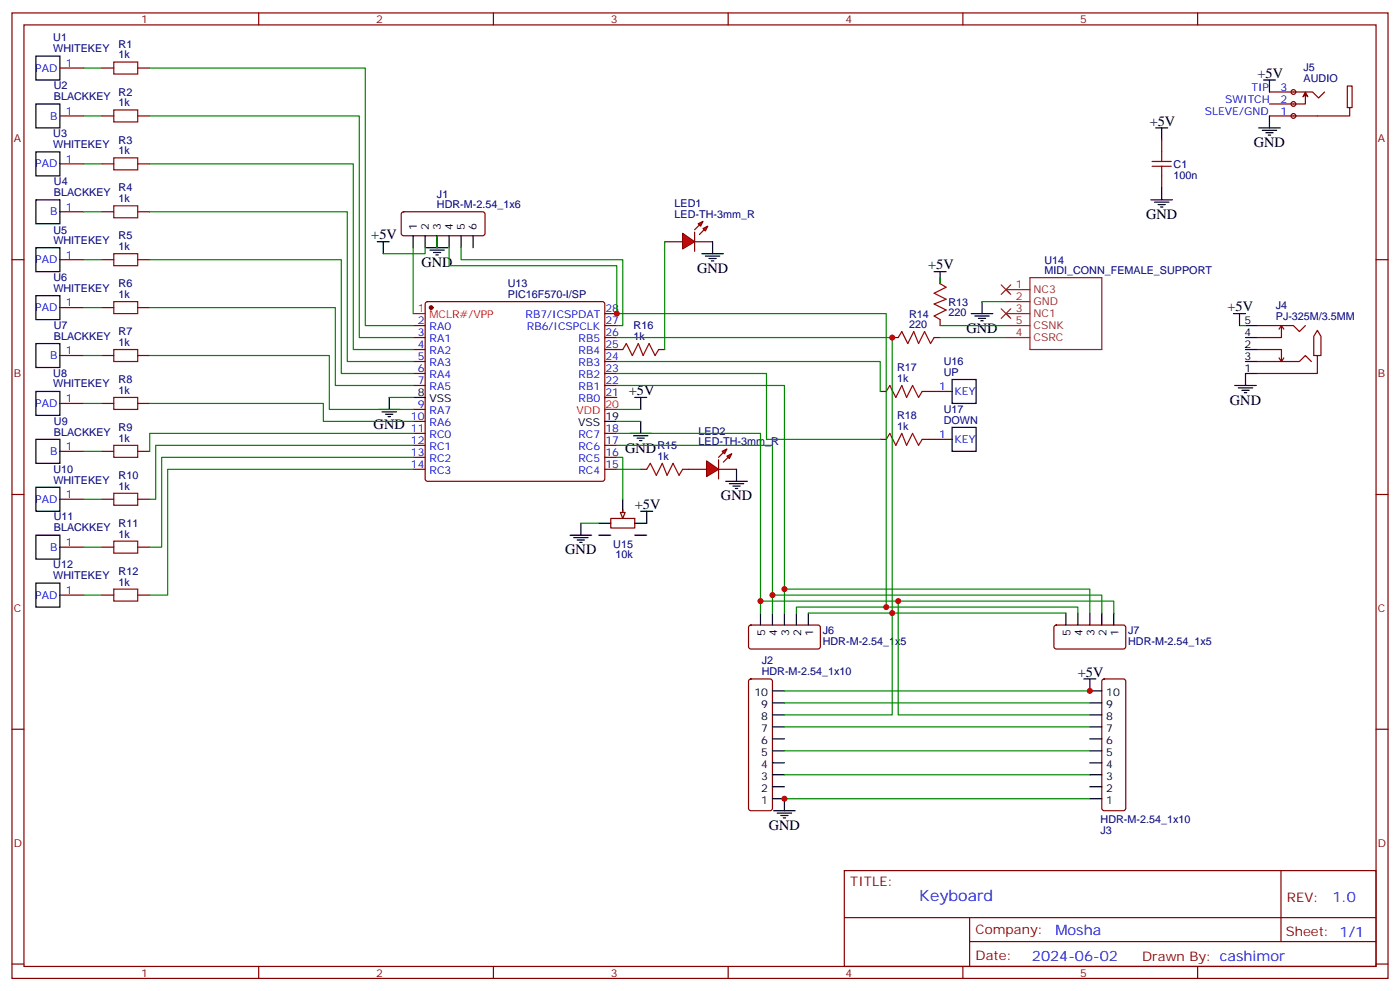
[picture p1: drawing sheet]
<svg xmlns="http://www.w3.org/2000/svg" width="412mm" height="292mm" viewBox="0 0 412 292" stroke-linecap="round" stroke-linejoin="round" font-family="sans-serif">
<g fill="none" stroke="#870000" stroke-width=".35">
<path d="M3.5 3.8h405.4v284.3h-405.4zM7.1 7.3h398.2v277.3h-398.2zM76.2 3.8v3.5M145.3 3.8v3.5M214.5 3.8v3.5M283.6 3.8v3.5M352.8 3.8v3.5M17.6 20h7.1M17.6 34.1h7.1M17.6 48.3h7.1M3.5 76.5h3.6M17.6 76.5h7.1"/>
<path d="M17.6 62.4h7.1M118.4 62.6l.5-.2h23.5l.5 .7-.1 5.9-.6 .4h-23.6l-.4-.7v-5.6zM405.3 76.5h3.6M17.6 90.6h7.1M121.7 95.9h3.5M121.7 99.4h3.5M125.5 89l.4-.2h51.5l.5 .2 .3 .5v51.5l-.3 .5-.5 .2h-51.5l-.5-.2-.2-.5v-51.5zM178.2 95.9h3.5M178.2 99.4h3.5M178.2 92.4h3.5M17.6 104.7h7.1M17.6 118.8h7.1"/>
<path d="M121.7 102.9h3.5M121.7 106.5h3.5M121.7 110h3.5M121.7 113.5h3.5M178.2 102.9h3.5M178.2 106.5h3.5M178.2 110h3.5M178.2 113.5h3.5M178.2 117.1h3.5M17.6 132.9h7.1M121.7 120.6h3.5M121.7 124.1h3.5"/>
<path d="M121.7 127.6h3.5M121.7 131.2h3.5M121.7 134.7h3.5M121.7 138.2h3.5M178.2 127.6h3.5M178.2 131.2h3.5M178.2 134.7h3.5M178.2 138.2h3.5M3.5 145.6h3.6M17.6 147h7.1M405.3 145.6h3.6M17.6 161.1h7.1"/>
<path d="M17.6 175.3h7.1M3.5 214.8h3.6M405.3 214.8h3.6M248.7 256.4h156.6v28.2h-156.6zM377.3 256.4v20.9M248.7 270.2h156.5M285.6 277.3h119.6M285.6 270.2v14.2M3.5 283.9h3.6M76.2 284.6v3.5M145.3 284.6v3.5M214.5 284.6v3.5"/>
<path d="M283.6 284.6v3.5M352.8 284.6v3.5M405.3 283.9h3.6"/>
</g>
<g fill="none" stroke="#000" stroke-width=".35">
<path d="M10.6 16.5h7v7.1h-7zM10.6 30.6h7v7.1h-7zM10.6 44.7h7v7.1h-7zM10.6 58.8h7v7.1h-7zM10.6 73h7v7h-7zM111.1 71.2h3.6M112.9 71.2v3.5M121.7 69.4v3.6M125.2 69.4v3.6M125.6 73h6.3M126.6 73.7h4.3M127.7 74.4h2.1"/>
<path d="M128.4 75.1h.7M128.8 69.4v3.6M132.3 69.4v3.6M135.8 69.4v3.6M139.3 69.4v3.6M10.6 87.1h7v7h-7zM10.6 101.2h7v7h-7zM10.6 115.3h7v7h-7zM121.7 117.1h3.5M10.6 129.4h7v7.1h-7zM178.2 124.1h3.5M10.6 143.5h7v7.1h-7z"/>
<path d="M10.6 157.6h7v7.1h-7zM10.6 171.7h7v7.1h-7z"/>
</g>
<circle cx="127" cy="90.6" r=".53" fill="#870000" stroke="#870000" stroke-width=".35"/>
<path d="M121.7 92.4h3.5M178.2 120.6h3.5" fill="none" stroke="#f00" stroke-width=".35"/>
<path d="M121.7 73v19.4M125.2 73v1.7h-12.3M128.8 69.4v3.6M135.8 73v3.5h47.6v19.4h-1.7" fill="none" stroke="#008700" stroke-width=".35"/>
<g fill="#f0f0f0" stroke="#870000" stroke-width=".35">
<circle cx="381" cy="34.1" r=".71"/>
<circle cx="381" cy="30.6" r=".71"/>
<circle cx="381" cy="27.1" r=".71"/>
</g>
<g fill="none" stroke="#870000" stroke-width=".35">
<path d="M30 34.1h3.5M30 20h3.5M40.6 34.1h3.5M40.6 20h3.5M373.9 27.1h12.7l1.8 1.8 1.8-1.8M384.5 27.8l-.7 .7 .7-1.4 .7 1.4-.7-.7v2.8h-10.6M397.6 31.7h-.7v-6.4h1.4v6.4h-.7v2.4h-23.7M30 48.3h3.5M40.6 48.3h3.5M342.2 41.2v3.5M342.2 51.8v3.5M30 62.4h3.5"/>
<path d="M30 76.5h3.5M40.6 62.4h3.5M40.6 76.5h3.5M30 90.6h3.5M40.6 90.6h3.5M262.8 99.4h1.8M275.2 99.4h1.7M276.9 81.8v1.7M276.9 94.1v1.8M30 104.7h3.5M30 118.8h3.5M40.6 104.7h3.5"/>
<path d="M40.6 118.8h3.5M181.7 102.9h1.7M194 102.9h1.8M30 132.9h3.5M40.6 132.9h3.5M188.7 138.2h1.8M201.1 138.2h1.7M30 147h3.5M40.6 147h3.5M30 161.1h3.5M30 175.3h3.5M40.6 161.1h3.5"/>
<path d="M40.6 175.3h3.5"/>
</g>
<g fill="none" stroke="#000" stroke-width=".35">
<path d="M340.4 37.7h3.6M342.2 37.7v3.5M370.8 37.7h6.3M371.8 38.4h4.3M372.2 23.6h3.5M372.9 39.1h2.1M373.6 39.8h.7M373.9 23.6v3.5M373.9 34.1v3.6M339 58.8h6.4M340.1 59.5h4.2M342.2 55.3v3.5"/>
<path d="M341.1 60.3h2.2M341.8 61h.7M275.2 80h3.5M276.9 80v3.5M286.1 92.4h6.4M287.2 93.1h4.2M288.2 93.8h2.1M288.9 94.5h.7M289.3 88.8v3.6M114.7 117.1v3.5M187 117.1h3.5M188.7 117.1v3.5"/>
<path d="M111.5 120.6h6.3M112.5 121.3h4.3M113.6 122h2.1M114.3 122.7h.7M185.6 127.6h6.3M186.6 128.3h4.3M187.7 129h2.1M188.4 129.8h.7M188.7 124.1v3.5"/>
</g>
<g fill="none" stroke="#a10000" stroke-width=".35">
<path d="M33.5 18.3h7.1v3.5h-7.1zM33.5 32.4h7.1v3.5h-7.1zM33.5 46.5h7.1v3.5h-7.1zM339.4 49h5.6M339.4 47.6h5.6M342.2 44.7v2.9M342.2 49v2.8M33.5 60.6h7.1v3.5h-7.1zM33.5 74.7h7.1v3.5h-7.1zM33.5 88.8h7.1v3.6h-7.1zM264.6 99.4l1-1.8 1.8 3.6 1.8-3.6 1.4 3.6 1.7-3.6 1.8 3.6 1.1-1.8M276.9 83.5l1.8 1.1-3.5 1.8 3.5 1.7-3.5 1.4 3.5 1.8-3.5 1.8 1.7 1"/>
<path d="M33.5 102.9h7.1v3.6h-7.1zM33.5 117.1h7.1v3.5h-7.1zM183.4 102.9l1.1-1.7 1.8 3.5 1.7-3.5 1.4 3.5 1.8-3.5 1.8 3.5 1-1.8M33.5 131.2h7.1v3.5h-7.1zM190.5 138.2l1.1-1.7 1.7 3.5 1.8-3.5 1.4 3.5 1.8-3.5 1.7 3.5 1.1-1.8M33.5 145.3h7.1v3.5h-7.1zM33.5 159.4h7.1v3.5h-7.1zM33.5 173.5h7.1v3.5h-7.1z"/>
</g>
<g fill="none" stroke="#008700" stroke-width=".35">
<path d="M24.7 20h5.3M24.7 34.1h5.3M44.1 20h63.5v75.9h14.1M44.1 34.1h61.7v65.3h15.9M24.7 48.3h5.3M44.1 48.3h60v54.6h17.6M24.7 62.4h5.3M24.7 76.5h5.3M44.1 62.4h58.2v44.1h19.4M44.1 76.5h56.4v33.5h21.2M24.7 90.6h5.3M44.1 90.6h54.7v22.9h22.9"/>
<path d="M276.9 95.9h19.4M276.9 99.4h19.4M289.3 88.8h7M24.7 104.7h5.3M24.7 118.8h5.3M44.1 104.7h52.9v15.9h24.7M44.1 118.8h51.1v5.3h26.5M114.7 117.1h7M24.7 132.9h5.3M121.7 127.6h-77.6v5.3M121.7 131.2h-75.8v15.8h-1.8M121.7 134.7h-74.1v26.4h-3.5"/>
<path d="M121.7 138.2h-72.3v37.1h-5.3M181.7 120.6h7M181.7 124.1h7M24.7 147h5.3M24.7 161.1h5.3M24.7 175.3h5.3"/>
</g>
<path d="M294.9 83.9l2.8 2.8M294.9 90.9l2.8 2.9M296.3 85.3h7.1M296.3 88.8h7.1M296.3 92.4h7.1M296.3 95.9h7.1M296.3 99.4h7.1M297.7 83.9l-2.8 2.8M297.7 90.9l-2.8 2.9M303.4 81.8h21.2v21.1h-21.2z" fill="none" stroke="#8c2424" stroke-width=".35"/>
<g fill="#f00" stroke="#870000" stroke-width=".35">
<path d="M201.1 68.7l3.5 2.5-3.5 2.1z"/>
<path d="M204.6 68.4v5.6z"/>
</g>
<g fill="#870000" stroke="#870000" stroke-width=".35">
<path d="M204.6 67.7l1.4-1.4z"/>
<path d="M207.4 67.7l-1.4 1.4z"/>
</g>
<g fill="#f00" stroke="#870000" stroke-width=".35">
<path d="M205.7 65.9l1.4-.7-.7 1.4z"/>
<path d="M207.1 67.3l1.4-.7-.7 1.4z"/>
</g>
<path d="M195.8 71.2h5.3M204.6 71.2h5.3" fill="none" stroke="#870000" stroke-width=".35"/>
<g fill="#f00" stroke="#870000" stroke-width=".35">
<path d="M208.1 135.7l3.6 2.5-3.6 2.1z"/>
<path d="M211.7 135.4v5.6z"/>
</g>
<g fill="#870000" stroke="#870000" stroke-width=".35">
<path d="M211.7 134.7l1.4-1.4z"/>
<path d="M213.1 136.1l1.4-1.4z"/>
</g>
<g fill="#f00" stroke="#870000" stroke-width=".35">
<path d="M212.7 132.9l1.4-.7-.7 1.4z"/>
<path d="M214.1 134.3l1.4-.7-.7 1.4z"/>
</g>
<path d="M202.8 138.2h5.3M211.7 138.2h5.3M179.9 152.7h7.1v2.8h-7.1zM183.4 150.2v1.8" fill="none" stroke="#870000" stroke-width=".35"/>
<path d="M195.8 71.2v31.7M181.7 138.2h7" fill="none" stroke="#008700" stroke-width=".35"/>
<g fill="none" stroke="#000" stroke-width=".35">
<path d="M206.7 74.7h6.4M207.8 75.4h4.2M208.8 76.1h2.2M209.5 76.8h.8M209.9 71.2v3.5M217 138.2v3.5M176.4 154.1h3.5M183.4 147v3.6M187 154.1h3.5M213.8 141.7h6.3M214.8 142.5h4.3M215.9 143.2h2.1"/>
<path d="M216.6 143.9h.7"/>
</g>
<path d="M182.7 150.9h1.4l-.7 1.8z" fill="#f0f0f0" stroke="#870000" stroke-width=".35"/>
<g fill="none" stroke="#000" stroke-width=".35">
<path d="M363.4 92.4h3.5M365.1 92.4v3.5M366.9 99.4h3.5M366.9 95.9h3.5M280.5 111.8h7v7h-7zM363.7 113.5h6.4M364.8 114.2h4.2M365.8 114.9h2.1M366.5 115.6h.7M366.9 102.9h3.5M366.9 106.5h3.5M370.4 110h-3.5v3.5"/>
<path d="M280.5 125.9h7v7h-7zM167.9 157.6h6.4M169 158.3h4.2M170 159h2.2M170.7 159.7h.7M171.1 154.1v3.5M176.4 157.6h3.5M187 157.6h3.5M188.7 150.6h3.6M190.5 150.6v3.5M224 180.6v3.5M227.5 180.6v3.5"/>
<path d="M231.1 180.6v3.5M234.6 180.6v3.5M238.1 180.6v3.5M314 180.6v3.5M317.5 180.6v3.5M319.3 200h3.5M321 200v3.5h3.6M321 180.6v3.5M324.6 180.6v3.5M328.1 180.6v3.5M227.5 217.6h3.6M227.5 214.1h3.6"/>
<path d="M227.5 210.5h3.6M227.5 207h3.6M227.5 203.5h3.6M321 217.6h3.6M321 214.1h3.6M321 210.5h3.6M321 207h3.6M227.5 235.2h3.6v3.6M227.5 231.7h3.6M227.5 228.2h3.6M227.5 224.6h3.6M227.5 221.1h3.6"/>
<path d="M227.9 238.8h6.3M229 239.5h4.2M321 235.2h3.6M321 231.7h3.6M321 228.2h3.6M321 224.6h3.6M321 221.1h3.6M230 240.2h2.1M230.7 240.9h.7"/>
</g>
<g fill="none" stroke="#008700" stroke-width=".35">
<path d="M132.3 73v5.2h49.4v14.2h79.4v86.4h-26.5v1.8M181.7 99.4h81.1v81.2h-24.7M276.9 81.8v1.7M365.1 95.9h1.8M181.7 106.5h77.6v8.8M181.7 110h44.1v19.4h33.5M181.7 113.5h49.4v67.1M181.7 134.7h1.7v12.3M181.7 127.6h42.3v53M181.7 131.2h45.8v49.4M171.1 154.1h5.3M224 177h104.1v3.6"/>
<path d="M227.5 175.3h97.1v5.3M231.1 173.5h89.9v7.1M261.1 178.8h56.4v1.8M264.6 177v33.5h56.4M314 180.6h-51.2v29.9h-31.7M231.1 207h89.9M231.1 203.5h89.9M231.1 214.1h89.9M231.1 235.2h89.9M231.1 221.1h89.9M231.1 228.2h89.9"/>
</g>
<path d="M261.1 115.3l1-1.8 1.8 3.6 1.7-3.6 1.5 3.6 1.7-3.6 1.8 3.6 1-1.8M261.1 129.4l1-1.8 1.8 3.6 1.7-3.6 1.5 3.6 1.7-3.6 1.8 3.6 1-1.8" fill="none" stroke="#a10000" stroke-width=".35"/>
<g fill="none" stroke="#870000" stroke-width=".35">
<path d="M370.4 95.9h10.6l1.8 1.7 1.7-1.7M377.5 95.9v3.5h-7.1M377.5 95.9l.7 1M377.5 95.9l-.7 1M259.3 115.3h1.8M271.6 115.3h8.9M370.4 106.5h12.4l1.7-1.8 1.8 1.8M370.4 102.9h7.1v3.6M376.8 105.4l.7 1.1M378.2 105.4l-.7 1.1M388.1 104.7h-1.1v-5.6l1.1-1.8 1 1.8v5.6h-1v5.3h-17.7M259.3 129.4h1.8"/>
<path d="M271.6 129.4h8.9M220.7 184.3l.5-.2h20l.5 .7-.1 5.9-.7 .4h-20l-.4-.7v-5.6zM310.7 184.3l.4-.2h20.1l.4 .7-.1 5.9-.6 .4h-20l-.5-.7v-5.6zM220.7 200.2l.5-.2h5.6l.5 .2 .2 .5v37.4l-.2 .5-.5 .2h-5.6l-.5-.3-.2-.4v-37.4zM324.8 200.2l.5-.2h5.6l.5 .2 .2 .5v37.4l-.2 .5-.5 .2h-5.6l-.5-.3-.2-.4v-37.4z"/>
</g>
<g fill="#c00">
<circle cx="231.1" cy="235.2" r=".88"/>
<circle cx="321" cy="203.5" r=".88"/>
<circle cx="262.8" cy="99.4" r=".88"/>
<circle cx="181.7" cy="92.4" r=".88"/>
<circle cx="262.8" cy="180.6" r=".88"/>
<circle cx="261.1" cy="178.8" r=".88"/>
<circle cx="224" cy="177" r=".88"/>
<circle cx="264.6" cy="177" r=".88"/>
<circle cx="227.5" cy="175.3" r=".88"/>
<circle cx="231.1" cy="173.5" r=".88"/>
</g>
<text font-size="4.6" fill="#00f" x="270.8" y="265.4">Keyboard</text>
<g font-size="4.2">
<text x="370.4" y="22.9">+5V</text>
<text x="338.7" y="37">+5V</text>
<text x="369.4" y="43.3">GND</text>
<text x="337.6" y="64.5">GND</text>
<text x="109.4" y="70.5">+5V</text>
<text x="124.2" y="78.6">GND</text>
<text x="205.3" y="80.4">GND</text>
<text x="273.4" y="79.3">+5V</text>
<text x="361.6" y="91.7">+5V</text>
<text x="284.7" y="98">GND</text>
<text x="185.2" y="116.3">+5V</text>
<text x="362.3" y="119.2">GND</text>
<text x="110.1" y="126.2">GND</text>
<text x="184.1" y="133.3">GND</text>
<text x="187" y="149.9">+5V</text>
<text x="212.4" y="147.4">GND</text>
<text x="166.5" y="163.3">GND</text>
<text x="317.5" y="199.2">+5V</text>
<text x="226.5" y="244.4">GND</text>
</g>
<g font-size="4.2" fill="#00f">
<text x="392.5" y="265.7">1.0</text>
<text x="310.9" y="275.2">Mosha</text>
<text x="304" y="283">2024-06-02</text>
</g>
<g font-size="3.9" fill="#800">
<text x="250.5" y="261">TITLE:</text>
<text x="379.1" y="265.7">REV:</text>
<text x="287.4" y="275.2">Company:</text>
<text x="378.7" y="275.8">Sheet: 1/1</text>
<text x="287.4" y="282.9">Date:</text>
<text x="336.4" y="282.9">Drawn By: cashimor</text>
</g>
<g font-size="3.2" fill="#800">
<text x="41.6" y="6.8">1</text>
<text x="110.8" y="6.8">2</text>
<text x="179.9" y="6.8">3</text>
<text x="249.1" y="6.8">4</text>
<text x="318.2" y="6.8">5</text>
<text x="4.1" y="41.9">A</text>
<text x="405.9" y="41.9">A</text>
<text x="4.1" y="111.1">B</text>
<text x="405.9" y="111.1">B</text>
<text x="4.1" y="180.2">C</text>
<text x="405.9" y="180.2">C</text>
<text x="4.1" y="249.3">D</text>
<text x="405.9" y="249.3">D</text>
<text x="41.6" y="287.6">1</text>
<text x="110.8" y="287.6">2</text>
<text x="179.9" y="287.6">3</text>
<text x="249.1" y="287.6">4</text>
<text x="318.2" y="287.6">5</text>
</g>
<g font-size="3.2" fill="#000080">
<text x="15.7" y="15.3">WHITEKEY</text>
<text x="15.7" y="12.2">U1</text>
<text x="34.9" y="17.2">1k</text>
<text x="34.9" y="14">R1</text>
<text x="384" y="21.1">J5</text>
<text x="15.9" y="29.4">BLACKKEY</text>
<text x="15.9" y="26.3">U2</text>
<text x="34.9" y="28.2">R2</text>
<text x="384" y="24.3">AUDIO</text>
<text x="34.9" y="31.3">1k</text>
<text x="15.7" y="40.4">U3</text>
<text x="15.7" y="43.6">WHITEKEY</text>
<text x="34.9" y="45.4">1k</text>
<text x="34.9" y="42.3">R3</text>
<text x="345.7" y="52.6">100n</text>
<text x="345.7" y="49.4">C1</text>
<text x="15.9" y="57.7">BLACKKEY</text>
<text x="15.9" y="54.5">U4</text>
<text x="34.9" y="59.5">1k</text>
<text x="34.9" y="56.4">R4</text>
<text x="128.7" y="58.3">J1</text>
<text x="128.7" y="61.3">HDR-M-2.54_1x6</text>
<text x="198.7" y="64.1">LED-TH-3mm_R</text>
<text x="198.7" y="60.9">LED1</text>
<text x="15.7" y="71.8">WHITEKEY</text>
<text x="15.7" y="68.8">U5</text>
<text x="34.9" y="70.5">R5</text>
<text x="34.9" y="73.7">1k</text>
<text x="307.6" y="77.6">U14</text>
<text x="15.7" y="82.9">U6</text>
<text x="307.6" y="80.7">MIDI_CONN_FEMALE_SUPPORT</text>
<text x="15.7" y="86">WHITEKEY</text>
<text x="34.9" y="87.8">1k</text>
<text x="34.9" y="84.6">R6</text>
<text x="149.6" y="87.7">PIC16F570-I/SP</text>
<text x="149.6" y="84.6">U13</text>
<text x="279.4" y="90">R13</text>
<text x="267.8" y="93.5">R14</text>
<text x="279.4" y="93.2">220</text>
<text x="375.8" y="94.1">PJ-325M/3.5MM</text>
<text x="375.8" y="90.9">J4</text>
<text x="15.9" y="100">BLACKKEY</text>
<text x="15.9" y="96.8">U7</text>
<text x="34.9" y="101.9">1k</text>
<text x="34.9" y="98.7">R7</text>
<text x="186.6" y="100.1">1k</text>
<text x="186.6" y="96.9">R16</text>
<text x="267.8" y="96.6">220</text>
<text x="278" y="107.6">U16</text>
<text x="15.7" y="110.9">U8</text>
<text x="34.9" y="112.8">R8</text>
<text x="264.2" y="112.5">1k</text>
<text x="264.2" y="109.3">R17</text>
<text x="278" y="110.7">UP</text>
<text x="15.7" y="114.1">WHITEKEY</text>
<text x="34.9" y="116">1k</text>
<text x="15.9" y="125.1">U9</text>
<text x="264.2" y="123.4">R18</text>
<text x="278" y="124.8">DOWN</text>
<text x="278" y="121.7">U17</text>
<text x="15.9" y="128.3">BLACKKEY</text>
<text x="34.9" y="130.1">1k</text>
<text x="34.9" y="126.9">R9</text>
<text x="205.8" y="131.2">LED-TH-3mm_R</text>
<text x="205.8" y="128">LED2</text>
<text x="264.2" y="126.6">1k</text>
<text x="193.7" y="135.4">1k</text>
<text x="193.7" y="132.2">R15</text>
<text x="15.7" y="142.4">WHITEKEY</text>
<text x="15.7" y="139.3">U10</text>
<text x="34.9" y="141">R10</text>
<text x="34.9" y="144.2">1k</text>
<text x="15.9" y="153.3">U11</text>
<text x="34.9" y="155.2">R11</text>
<text x="15.9" y="156.4">BLACKKEY</text>
<text x="34.9" y="158.3">1k</text>
<text x="180.6" y="161.3">U15</text>
<text x="15.7" y="167.4">U12</text>
<text x="181.3" y="164.4">10k</text>
<text x="15.7" y="170.6">WHITEKEY</text>
<text x="34.9" y="172.4">1k</text>
<text x="34.9" y="169.3">R12</text>
<text x="242.4" y="189.8">HDR-M-2.54_1x5</text>
<text x="242.4" y="186.7">J6</text>
<text x="332.3" y="189.8">HDR-M-2.54_1x5</text>
<text x="332.3" y="186.7">J7</text>
<text x="224.4" y="195.7">J2</text>
<text x="224.4" y="198.9">HDR-M-2.54_1x10</text>
<text x="324.2" y="242.3">HDR-M-2.54_1x10</text>
<text x="324.2" y="245.5">J3</text>
</g>
<g font-size="3.2" fill="#00f">
<text x="10.4" y="21.1">PAD</text>
<text x="19.4" y="19.7">1</text>
<text x="368.7" y="26.7">TIP</text>
<text x="377.2" y="26.7">3</text>
<text x="14.8" y="35.2">B</text>
<text x="19.4" y="33.8">1</text>
<text x="354.9" y="33.8">SLEVE/GND</text>
<text x="360.9" y="30.3">SWITCH</text>
<text x="377.2" y="33.8">1</text>
<text x="377.2" y="30.3">2</text>
<text x="19.4" y="47.9">1</text>
<text x="10.4" y="49.3">PAD</text>
<text x="14.8" y="63.4">B</text>
<text x="19.4" y="62">1</text>
<text x="10.4" y="77.5">PAD</text>
<text x="19.4" y="76.1">1</text>
<text x="10.4" y="91.7">PAD</text>
<text x="19.4" y="90.2">1</text>
<text x="123" y="95.5">2</text>
<text x="154.8" y="93.8">RB7/ICSPDAT</text>
<text x="178.3" y="95.5">27</text>
<text x="178.3" y="92">28</text>
<text x="123" y="99.1">3</text>
<text x="126.5" y="97.3">RA0</text>
<text x="126.5" y="100.8">RA1</text>
<text x="155.2" y="97.3">RB6/ICSPCLK</text>
<text x="170.5" y="100.8">RB5</text>
<text x="178.3" y="99.1">26</text>
<text x="14.8" y="105.8">B</text>
<text x="19.4" y="104.4">1</text>
<text x="123" y="102.6">4</text>
<text x="123" y="106.1">5</text>
<text x="126.5" y="104.4">RA2</text>
<text x="126.5" y="107.9">RA3</text>
<text x="170.5" y="107.9">RB3</text>
<text x="170.5" y="104.4">RB4</text>
<text x="178.3" y="106.1">24</text>
<text x="178.3" y="102.6">25</text>
<text x="123" y="109.6">6</text>
<text x="123" y="113.2">7</text>
<text x="126.5" y="111.4">RA4</text>
<text x="170.5" y="111.4">RB2</text>
<text x="178.3" y="113.2">22</text>
<text x="178.3" y="109.6">23</text>
<text x="10.4" y="119.9">PAD</text>
<text x="19.4" y="118.5">1</text>
<text x="126.5" y="114.9">RA5</text>
<text x="170.5" y="118.5">RB0</text>
<text x="170.5" y="114.9">RB1</text>
<text x="178.3" y="116.7">21</text>
<text x="276.7" y="114.9">1</text>
<text x="281.2" y="116.3">KEY</text>
<text x="121" y="123.8">10</text>
<text x="123" y="120.2">9</text>
<text x="126.5" y="122">RA7</text>
<text x="126.5" y="125.5">RA6</text>
<text x="121" y="127.3">11</text>
<text x="121" y="130.8">12</text>
<text x="126.5" y="129">RC0</text>
<text x="170.4" y="129">RC7</text>
<text x="178.3" y="130.8">17</text>
<text x="178.3" y="127.3">18</text>
<text x="276.7" y="129">1</text>
<text x="281.2" y="130.5">KEY</text>
<text x="14.8" y="134">B</text>
<text x="19.4" y="132.6">1</text>
<text x="121" y="134.3">13</text>
<text x="121" y="137.9">14</text>
<text x="126.5" y="132.6">RC1</text>
<text x="126.5" y="136.1">RC2</text>
<text x="170.4" y="136.1">RC5</text>
<text x="170.4" y="132.6">RC6</text>
<text x="178.3" y="137.9">15</text>
<text x="178.3" y="134.3">16</text>
<text x="126.5" y="139.6">RC3</text>
<text x="170.4" y="139.6">RC4</text>
<text x="10.4" y="148.1">PAD</text>
<text x="19.4" y="146.7">1</text>
<text x="19.4" y="160.8">1</text>
<text x="14.8" y="162.2">B</text>
<text x="10.4" y="176.3">PAD</text>
<text x="19.4" y="174.9">1</text>
</g>
<g font-size="3.2">
<text x="122.8" y="67.7" transform="rotate(-90 122.8 67.7)">1</text>
<text x="126.3" y="67.7" transform="rotate(-90 126.3 67.7)">2</text>
<text x="129.8" y="67.7" transform="rotate(-90 129.8 67.7)">3</text>
<text x="133.3" y="67.7" transform="rotate(-90 133.3 67.7)">4</text>
<text x="136.9" y="67.7" transform="rotate(-90 136.9 67.7)">5</text>
<text x="140.4" y="67.7" transform="rotate(-90 140.4 67.7)">6</text>
<text x="366.6" y="95.5">5</text>
<text x="366.6" y="99.1">4</text>
<text x="366.6" y="102.6">2</text>
<text x="366.6" y="106.1">3</text>
<text x="366.6" y="109.6">1</text>
<text x="123" y="116.7">8</text>
<text x="126.5" y="118.5">VSS</text>
<text x="170.3" y="125.5">VSS</text>
<text x="178.3" y="123.8">19</text>
<text x="225.4" y="187.4" transform="rotate(-90 225.4 187.4)">5</text>
<text x="229" y="187.4" transform="rotate(-90 229 187.4)">4</text>
<text x="232.5" y="187.4" transform="rotate(-90 232.5 187.4)">3</text>
<text x="236" y="187.4" transform="rotate(-90 236 187.4)">2</text>
<text x="239.5" y="187.4" transform="rotate(-90 239.5 187.4)">1</text>
<text x="315.4" y="187.4" transform="rotate(-90 315.4 187.4)">5</text>
<text x="318.9" y="187.4" transform="rotate(-90 318.9 187.4)">4</text>
<text x="322.4" y="187.4" transform="rotate(-90 322.4 187.4)">3</text>
<text x="326" y="187.4" transform="rotate(-90 326 187.4)">2</text>
<text x="329.5" y="187.4" transform="rotate(-90 329.5 187.4)">1</text>
<text x="222.2" y="204.9">10</text>
<text x="224.2" y="208.4">9</text>
<text x="325.9" y="208.4">9</text>
<text x="325.9" y="204.9">10</text>
<text x="224.2" y="215.5">7</text>
<text x="224.2" y="211.9">8</text>
<text x="325.9" y="215.5">7</text>
<text x="325.9" y="211.9">8</text>
<text x="224.2" y="219">6</text>
<text x="325.9" y="219">6</text>
<text x="224.2" y="226.1">4</text>
<text x="224.2" y="222.5">5</text>
<text x="325.9" y="226.1">4</text>
<text x="325.9" y="222.5">5</text>
<text x="224.2" y="233.1">2</text>
<text x="224.2" y="229.6">3</text>
<text x="325.9" y="233.1">2</text>
<text x="325.9" y="229.6">3</text>
<text x="224.2" y="236.6">1</text>
<text x="325.9" y="236.6">1</text>
</g>
<g font-size="3.2" fill="#8d2323">
<text x="299.3" y="84.9">1</text>
<text x="299.3" y="88.5">2</text>
<text x="304.4" y="86.4">NC3</text>
<text x="304.4" y="89.9">GND</text>
<text x="299.3" y="92">3</text>
<text x="299.3" y="95.5">5</text>
<text x="304.4" y="93.4">NC1</text>
<text x="299.3" y="99.1">4</text>
<text x="304.4" y="96.9">CSNK</text>
<text x="304.4" y="100.5">CSRC</text>
</g>
<g font-size="3.2" fill="#f00">
<text x="123" y="92">1</text>
<text x="126.5" y="93.8">MCLR#/VPP</text>
<text x="169.8" y="122">VDD</text>
<text x="178.3" y="120.2">20</text>
</g>
</svg>
